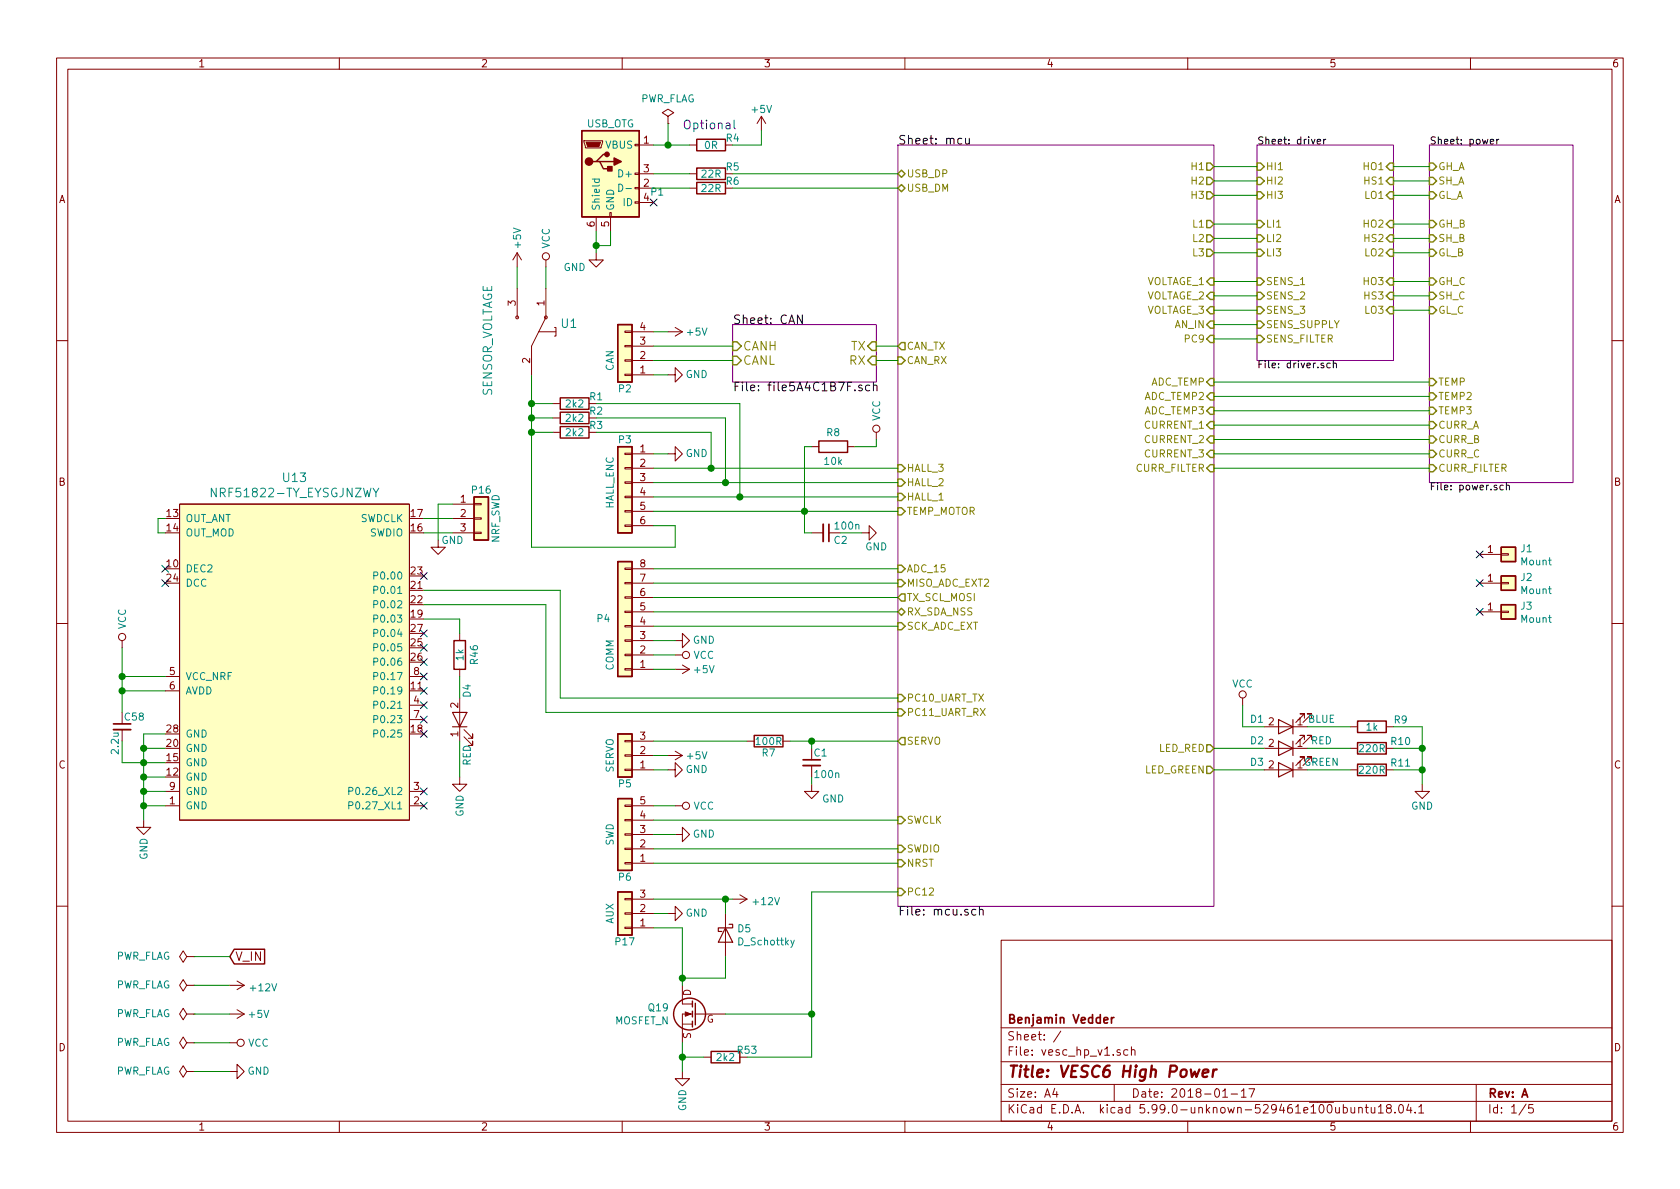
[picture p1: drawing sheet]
<svg xmlns="http://www.w3.org/2000/svg" width="297mm" height="210mm" viewBox="0 0 297 210" stroke-linecap="round" stroke-linejoin="round" font-family="sans-serif">
<g fill="none" stroke="#840000" stroke-width=".18">
<path d="M10 10.3h277v189.9h-277zM12 12.2h273v186.1h-273zM60 10.3v1.9M110 10.3v1.9M160 10.3v1.9M210 10.3v1.9M260 10.3v1.9M103.3 24.9h3.3v.2l-.3 1.1h-2.8zM105.4 38.3v2.6M107.8 37.6h.3v.7h-.3zM107.9 38.3v2.6M112.3 35.7h.7v.2h-.7z"/>
<path d="M112.3 33.1h.7v.3h-.7zM112.3 30.6h.7v.3h-.7zM112.3 25.5h.7v.3h-.7zM113 25.6h2.6M113 33.3h2.6M113 30.7h2.6M113 35.8h2.6M118.1 20.6l1-.7-1-.6-1 .6 1 .7v1.2M118.1 21.8h.1M121.9 25.6h1.3M121.9 33.3h1.3M121.9 30.7h1.3"/>
<path d="M134.6 20.6l-.7 1.2M134.6 20.6v2.5M134.6 20.6l.8 1.2M91.4 44.7l-.7 1.3M91.4 44.7v2.5M91.4 51v5.1M91.4 44.7l.8 1.3M95.2 58.7h3.1M96.5 46v1.2M96.5 51v5.1l-2.5 5.1v5.1M98 57.9h.3v1.5h-.3M105.4 44.7v1.3h1.3l-1.3 1.2-1.3-1.2h1.3"/>
<path d="M110.5 58.5h1.3v.3h-1.3zM111.8 58.7h3.8M118.1 58.7h2.5M119.4 57.9l1.2 .8M120.6 58.7l-1.2 .7M10 60.2h2M97.8 71.4h1.3M97.8 73.9h1.3M97.8 76.4h1.3M110.5 61.1h1.3v.2h-1.3zM110.5 63.6h1.3v.3h-1.3zM110.5 66.2h1.3v.2h-1.3z"/>
<path d="M111.8 66.3h3.8M111.8 63.7h3.8M111.8 61.2h3.8M118.1 66.3h1.3v-1.3l1.2 1.3-1.2 1.3v-1.3M143.5 79h1.3M149.9 79h1.2M154.9 76.4v1.3M285 60.2h2M31.7 89.1h40.7v55.9h-40.7zM77.5 95.5v1.3h1.2l-1.2 1.2-1.3-1.2h1.3M80 94.2h3.8M80 89.1h3.8"/>
<path d="M80 91.7h3.8M83.8 94.1h1.3v.3h-1.3zM83.8 91.6h1.3v.2h-1.3zM83.8 89h1.3v.3h-1.3zM110.5 92.8h1.3v.3h-1.3zM110.5 90.3h1.3v.2h-1.3zM110.5 87.8h1.3v.2h-1.3zM110.5 85.2h1.3v.3h-1.3zM110.5 82.7h1.3v.2h-1.3zM110.5 80.1h1.3v.3h-1.3zM111.8 80.3h3.8M111.8 82.8h3.8"/>
<path d="M111.8 85.3h3.8M111.8 87.9h3.8M111.8 90.4h3.8M111.8 93h3.8M118.1 80.3h1.3v-1.3l1.2 1.3-1.2 1.2v-1.2M143.5 94.2h2M146.6 94.2h2M152.4 94.2h1.3v-1.2l1.2 1.2-1.2 1.3v-1.3M261.6 98h3.8M265.4 97.9h1.3v.3h-1.3zM10 110.3h2M21.6 113.3v1.2"/>
<path d="M29.2 119.6h2.5M72.4 119.6h2.5M81.3 112v1.3M81.3 118.4v1.2M110.5 100.5h1.3v.2h-1.3zM110.5 103h1.3v.2h-1.3zM110.5 105.5h1.3v.3h-1.3zM110.5 108.1h1.3v.2h-1.3zM110.5 110.6h1.3v.3h-1.3zM110.5 113.2h1.3v.2h-1.3zM110.5 115.7h1.3v.2h-1.3zM110.5 118.2h1.3v.3h-1.3z"/>
<path d="M111.8 118.4h3.8M111.8 115.8h3.8M111.8 113.3h3.8M111.8 110.7h3.8M111.8 108.2h3.8M111.8 105.7h3.8M111.8 103.1h3.8M111.8 100.6h3.8M119.4 113.3h1.2v-1.3l1.3 1.3-1.3 1.2v-1.2M119.4 118.4h2.5M119.4 115.8h1.2M120.6 117.6l1.3 .8"/>
<path d="M121.9 118.4l-1.3 .7M261.6 108.2h3.8M261.6 103.1h3.8M265.4 103h1.3v.2h-1.3zM265.4 108.1h1.3v.2h-1.3zM285 110.3h2M21.6 129v2.1M29.2 139.9h2.5M29.2 122.2h2.5M72.4 139.9h2.5M72.4 124.7h2.5M72.4 127.2h2.5"/>
<path d="M81.3 137.4v1.3h1.2l-1.2 1.2-1.3-1.2h1.3M81.3 123.4v7.7M82 130.3l1.6 1.5v-.7v.7h-.8M82 129l1.6 1.6v-.8v.8h-.8M110.5 130.9h1.3v.3h-1.3zM110.5 133.5h1.3v.2h-1.3zM110.5 136h1.3v.3h-1.3zM111.8 136.1h3.8M111.8 133.6h3.8M111.8 131.1h3.8M118.1 136.1h1.3v-1.2l1.2 1.2-1.2 1.3v-1.3M118.1 133.6h2.5"/>
<path d="M119.4 132.8l1.2 .8M120.6 133.6l-1.2 .8M132.1 131.1h1.2M138.4 131.1h1.3M143.5 138.7v1.2h1.3l-1.3 1.3-1.3-1.3h1.3M143.5 135.4v2M219.7 123.4v1.3M223.5 136.1h7.6M223.5 132.3h7.6M223.5 128.5h7.6M230.6 130.8v-.8h-.7h.7l-1.5 1.6M230.6 134.6v-.7h-.7h.7l-1.5 1.5"/>
<path d="M230.6 127v-.8h-.7h.7l-1.5 1.6M231.9 130.8v-.8h-.8h.8l-1.5 1.6M231.9 127v-.8h-.8h.8l-1.5 1.6M238.8 136.1h1.2M238.8 132.3h1.2M238.8 128.5h1.2M245.1 136.1h1.3M245.1 132.3h1.3M245.1 128.5h1.3M251.5 138.7v1.2h1.2l-1.2 1.3-1.3-1.3h1.3M25.4 145v1.3h1.3l-1.3 1.3-1.3-1.3h1.3M29.2 142.5h2.5"/>
<path d="M72.4 142.5h2.5M110.5 142.4h1.3v.2h-1.3zM110.5 144.9h1.3v.3h-1.3zM110.5 147.4h1.3v.3h-1.3zM110.5 150h1.3v.2h-1.3zM110.5 152.5h1.3v.3h-1.3zM110.5 158.9h1.3v.2h-1.3zM111.8 152.6h3.8M111.8 150.1h3.8M111.8 147.6h3.8M111.8 145h3.8M111.8 142.5h3.8"/>
<path d="M111.8 159h3.8M119.4 147.6h1.2v-1.3l1.3 1.3-1.3 1.2v-1.2M119.4 142.5h1.2M129.5 159h2.6M130.8 158.2l1.3 .8M132.1 159l-1.3 .8M10 160.2h2M33 179.3l-.6-1-.7 1 .7 1 .6-1h1.3M33 169.2l-.6-1.1-.7 1.1 .7 1 .6-1h1.3M33 174.2l-.6-1-.7 1 .7 1.1 .6-1.1h1.3M34.3 179.3h.1M34.3 169.2h.1"/>
<path d="M34.3 174.2h.1M40.6 179.3h2.6M40.6 174.2h2.6M41.9 178.6l1.3 .7M41.9 173.5l1.3 .7M43.2 179.3l-1.3 .8M43.2 174.2l-1.3 .8M110.5 161.4h1.3v.3h-1.3zM110.5 164h1.3v.2h-1.3zM111.8 164.1h3.8M111.8 161.5h3.8M118.1 161.5h1.3v-1.2l1.2 1.2-1.2 1.3v-1.3"/>
<path d="M120.6 174.2v3.3h1.8M122.4 179.3h-1.8v5.1M122.9 179.3h5.4M128.3 161.5v7.7M177 166.3h108v32h-108zM285 160.2h2M33 189.5l-.6-1-.7 1 .7 1 .6-1h1.3M33 184.4l-.6-1-.7 1 .7 1 .6-1h1.3M34.3 189.5h.1M34.3 184.4h.1M40.6 189.5h1.3v-1.3l1.3 1.3-1.3 1.2v-1.2M40.6 184.4h1.3"/>
<path d="M60 198.3v1.9M110 198.3v1.9M120.6 189.5v1.2h1.3l-1.3 1.3-1.2-1.3h1.2M120.6 181.1h1.8M124.5 186.9h1.2M160 198.3v1.9M177 194.8h108M177 191.8h108M177 187.8h108M177 181.8h108M186.5 192.5l-.4 1h1M186.8 193v1"/>
<path d="M187.6 182.3l-1.3 2M197 191.8v3M198 185.7l-.3-.1-.2 .2 .1 .2 .4 .2v.3h-.5M199.4 185.7l-.4-.1-.3 .3 .1 .6 .2 .1 .4-.1M200.1 185.7l.2-.1 .3 .1 .1 .9M200.1 185.1v1.5M210 198.3v1.9M216.2 194h.8M217.7 193.5h1.1M219.5 193l.4-.5v1.5M219.5 194h.8M220.8 192.5h1l-.6 1.5"/>
<path d="M237.5 195.9l.4-.1 .3 .3v.6l-.3 .1-.4-.1M238.9 195.8v.8a.39 .39 0 0 0 .6 .1M239.5 195.8v1M240.2 196l.1-.1a.37 .37 0 0 1 .6 .1v.8M240.2 195.8v1M241.4 195.8h.5M241.6 195.3v1.3l.3 .2M242.4 195.8l.1 .9 .4 .1 .2-.1M243.1 195.8v1M243.7 195.8l.4-.5v1.5M243.7 196.8h.9M245.4 196l-.3-.3 .1-.2a.48 .48 0 0 1 .7-.1l.1 .2-.1 .3-.6 .1a.48 .48 0 0 0-.1 .7l.2 .1 .5-.1 .1-.4-.3-.3"/>
<path d="M246.6 196.7v.1M247.4 195.5l.4-.2a.94 .94 0 0 1 0 1.5 .82 .82 0 0 1-.4-1.3zM249.1 195.2l-.4 1.1h.9M249.4 195.8v1M250.2 196.7v.1M250.9 195.8l.4-.5v1.5M250.9 196.8h.8M260 198.3v1.9M261 191.8v6.5M269.8 195.2l-1.2 2M271 195.3h-.7v.7l.2-.1 .5 .1 .1 .2-.1 .5-.2 .1-.5-.1"/>
<circle cx="91.4" cy="56.1" r=".25"/>
<circle cx="96.5" cy="45.3" r=".63"/>
<circle cx="96.5" cy="56.1" r=".25"/>
<circle cx="154.9" cy="75.8" r=".63"/>
<circle cx="21.6" cy="112.6" r=".63"/>
<circle cx="121.3" cy="115.8" r=".63"/>
<circle cx="219.7" cy="122.8" r=".63"/>
<circle cx="121.3" cy="142.5" r=".63"/>
<circle cx="42.5" cy="184.4" r=".63"/>
</g>
<path d="M210.5 189.1l.2 1.3 .6-.9 .2 .9 .6-1.3M212.6 189.8l1-.2v-.4l-.6-.1-.3 .3v.9l.2 .1 .5-.1M214.6 189.1l-.2 1.3M215.1 189.1a.55 .55 0 0 0-.6 .4" fill="none" stroke="#840000" stroke-width=".41"/>
<path d="M146.6 92.7v3.1M20.1 128h3M142 134.4h3M196.5 179.9v1M197 179.9l-.5 .3M195.2 180.4l.7-.1-.1-.3-.4-.1-.2 .2v.7h.6" fill="none" stroke="#840000" stroke-width=".3"/>
<path d="M158.7 25.6h55.9v134.7h-55.9zM222.2 25.6h24.2v38.1h-24.2zM252.7 25.6h25.4v59.7h-25.4zM129.5 57.4h25.4v10.2h-25.4z" fill="none" stroke="#840084" stroke-width=".18"/>
<g fill="none" stroke="#000" stroke-width=".18">
<path d="M170.7 24.5v.7a.37 .37 0 0 0 .3 .3 .37 .37 0 0 0 .4-.2M171.4 24.5v1M232.9 25l.6-.1v-.2l-.4-.1-.2 .2 .1 .6h.5M234 24.6v.9M234.4 24.6l-.4 .3M263.5 25l.6-.1-.1-.2-.3-.1-.2 .2 .1 .6h.4M264.6 24.6v.9M265 24.6l-.4 .3M141.9 55.7v1.5l-.9-1.5v1.5M152.4 68.2l-.4-.1-.2 .2 .1 .2 .5 .2v.3h-.6M153.8 68.2l-.5-.1-.2 .1v.8a.48 .48 0 0 0 .7 0M154.4 68.2l.2-.1 .4 .1 .1 .9"/>
<path d="M154.4 67.6v1.5M235.2 64.3l-.4-.1-.2 .2 .1 .6h.5M235.7 64.3l.2-.1 .3 .1 .1 .7M235.7 63.8v1.2M265.8 85.8h-.4l-.2 .2 .1 .6h.5M266.3 85.9l.2-.1h.3l.1 .8M266.3 85.4v1.2M172.5 160.9l-.4-.1-.3 .3v.4l.2 .2h.5M173.2 160.9h.1a.37 .37 0 0 1 .5 .1v.8M173.2 160.3v1.5"/>
</g>
<g fill="none" stroke="#848400" stroke-width=".25">
<path d="M158.7 33.3l.7-.7 .6 .7-.6 .6zM158.7 30.7l.7-.6 .6 .6-.6 .7zM213.4 39h.6l.6 .6-.6 .7h-.6zM213.4 33.9h.6l.6 .6-.6 .7h-.6zM213.4 31.4h.6l.6 .6-.6 .6h-.6zM213.4 28.8h.6l.6 .7-.6 .6h-.6zM222.2 28.8h.7l.6 .7-.6 .6h-.7zM222.2 39h.7l.6 .6-.6 .7h-.7zM222.2 31.4h.7l.6 .6-.6 .6h-.7zM222.2 33.9h.7l.6 .6-.6 .7h-.7zM245.7 28.8h.7v1.3h-.7l-.6-.6zM245.7 33.9h.7v1.3h-.7l-.6-.7z"/>
<path d="M245.7 31.4h.7v1.2h-.7l-.6-.6zM245.7 39h.7v1.3h-.7l-.6-.7zM252.7 31.4h.7l.6 .6-.6 .6h-.7zM252.7 28.8h.7l.6 .7-.6 .6h-.7zM252.7 33.9h.7l.6 .6-.6 .7h-.7zM252.7 39h.7l.6 .6-.6 .7h-.7zM213.4 44.1h.6l.6 .6-.6 .6h-.6zM213.4 41.5h.6l.6 .7-.6 .6h-.6zM214 54.2h.6v1.3h-.6l-.6-.6zM214 51.7h.6v1.3h-.6l-.6-.7zM214 49.1h.6v1.3h-.6l-.6-.6zM214 56.8h.6v1.2h-.6l-.6-.6z"/>
<path d="M214 59.3h.6v1.3h-.6l-.6-.7zM222.2 41.5h.7l.6 .7-.6 .6h-.7zM222.2 44.1h.7l.6 .6-.6 .6h-.7zM222.2 49.1h.7l.6 .7-.6 .6h-.7zM222.2 51.7h.7l.6 .6-.6 .7h-.7zM222.2 54.2h.7l.6 .7-.6 .6h-.7zM222.2 56.8h.7l.6 .6-.6 .6h-.7zM222.2 59.3h.7l.6 .6-.6 .7h-.7zM245.7 44.1h.7v1.2h-.7l-.6-.6zM245.7 41.5h.7v1.3h-.7l-.6-.6zM245.7 49.1h.7v1.3h-.7l-.6-.6zM245.7 54.2h.7v1.3h-.7l-.6-.6z"/>
<path d="M245.7 51.7h.7v1.3h-.7l-.6-.7zM252.7 51.7h.7l.6 .6-.6 .7h-.7zM252.7 49.1h.7l.6 .7-.6 .6h-.7zM252.7 44.1h.7l.6 .6-.6 .6h-.7zM252.7 41.5h.7l.6 .7-.6 .6h-.7zM252.7 54.2h.7l.6 .7-.6 .6h-.7zM129.5 60.4h.8l.8 .8-.8 .8h-.8zM129.5 63h.8l.8 .7-.8 .8h-.8zM154.2 60.4h.7v1.6h-.7l-.8-.8zM154.2 63h.7v1.5h-.7l-.8-.8zM158.7 63.1h.7l.6 .6-.6 .7h-.7zM159.4 60.6h.6v1.2h-.6l-.7-.6z"/>
<path d="M214 77.1h.6v1.3h-.6l-.6-.7zM214 74.5h.6v1.3h-.6l-.6-.6zM214 66.9h.6v1.3h-.6l-.6-.6zM214 79.6h.6v1.3h-.6l-.6-.6zM214 69.5h.6v1.2h-.6l-.6-.6zM214 72h.6v1.3h-.6l-.6-.7zM252.7 66.9h.7l.6 .7-.6 .6h-.7zM252.7 74.5h.7l.6 .7-.6 .6h-.7zM252.7 77.1h.7l.6 .6-.6 .7h-.7zM252.7 79.6h.7l.6 .7-.6 .6h-.7zM252.7 69.5h.7l.6 .6-.6 .6h-.7zM252.7 72h.7l.6 .6-.6 .7h-.7z"/>
<path d="M158.7 87.2h.7l.6 .7-.6 .6h-.7zM158.7 84.7h.7l.6 .6-.6 .7h-.7zM158.7 82.2h.7l.6 .6-.6 .6h-.7zM158.7 89.8h.7l.6 .6-.6 .7h-.7zM158.7 99.9h.7l.6 .7-.6 .6h-.7zM214 82.2h.6v1.2h-.6l-.6-.6zM252.7 82.2h.7l.6 .6-.6 .6h-.7zM158.7 108.2l.7-.6 .6 .6-.6 .6zM158.7 110.1h.7l.6 .6-.6 .7h-.7zM158.7 102.5h.7l.6 .6-.6 .7h-.7zM159.4 105h.6v1.3h-.6l-.7-.6zM158.7 122.8h.7l.6 .6-.6 .7h-.7z"/>
<path d="M158.7 125.3h.7l.6 .7-.6 .6h-.7zM159.4 130.4h.6v1.3h-.6l-.7-.6zM213.4 131.7h.6l.6 .6-.6 .7h-.6zM213.4 135.5h.6l.6 .6-.6 .7h-.6zM158.7 152h.7l.6 .6-.6 .7h-.7zM158.7 149.5h.7l.6 .6-.6 .6h-.7zM158.7 144.4h.7l.6 .6-.6 .7h-.7zM158.7 157.1h.7l.6 .6-.6 .7h-.7z"/>
</g>
<g fill="#ffffc2" stroke="#ffffc2" stroke-width=".18">
<path d="M102.9 23.1h10.1v15.2h-10.1z"/>
<path d="M109.2 57.4h2.6v10.2h-2.6z"/>
<path d="M109.2 79h2.6v15.2h-2.6z"/>
<path d="M109.2 99.3h2.6v20.3h-2.6z"/>
<path d="M109.2 129.8h2.6v7.6h-2.6z"/>
<path d="M109.2 141.2h2.6v12.7h-2.6z"/>
<path d="M83.8 87.9h2.6v7.6h-2.6z"/>
<path d="M109.2 157.7h2.6v7.6h-2.6z"/>
<path d="M265.4 101.8h2.6v2.6h-2.6z"/>
<path d="M265.4 96.8h2.6v2.5h-2.6z"/>
<path d="M265.4 106.9h2.6v2.6h-2.6z"/>
<path d="M31.7 89.1h40.7v55.9h-40.7z"/>
</g>
<g fill="none" stroke="#840000" stroke-width=".25">
<path d="M102.9 23.1h10.1v15.2h-10.1zM105.4 28.6h.6l.7 1.2h1.2M106 28.6h2.6M107.3 27.3h-.6l-1.3 1.3h-.6M123.2 29.7h5.1v2h-5.1zM123.2 32.3h5.1v2h-5.1zM123.2 24.6h5.1v2.1h-5.1zM109.2 57.4h2.6v10.2h-2.6zM99.1 70.4h5v2h-5zM99.1 72.9h5v2h-5zM99.1 75.4h5v2.1h-5zM109.2 79h2.6v15.2h-2.6z"/>
<path d="M144.8 78h5.1v2h-5.1zM83.8 87.9h2.6v7.6h-2.6zM109.2 99.3h2.6v20.3h-2.6zM265.4 96.8h2.6v2.5h-2.6zM80.3 113.3h2v5.1h-2zM265.4 101.8h2.6v2.6h-2.6zM265.4 106.9h2.6v2.6h-2.6zM109.2 129.8h2.6v7.6h-2.6zM133.3 130h5.1v2.1h-5.1zM240 131.3h5.1v2h-5.1zM240 135.1h5.1v2.1h-5.1zM240 127.5h5.1v2h-5.1z"/>
<path d="M109.2 141.2h2.6v12.7h-2.6zM109.2 157.7h2.6v7.6h-2.6zM41.4 167.9h5.4v2.6h-5.4l-.8-1.3zM122.4 177v1M122.4 178.8v1M122.9 177.4v3.8M122.4 180.6v1M125.7 185.9h5.1v2.1h-5.1z"/>
<circle cx="121.9" cy="179.3" r="2.82"/>
</g>
<g fill="#840000" stroke="#840000" stroke-width=".25">
<path d="M107.4 29.5h.8v.7h-.8z"/>
<path d="M108.6 27.9l1.3 .7-1.3 .6z"/>
<circle cx="104.1" cy="28.6" r=".63"/>
<circle cx="107.3" cy="27.3" r=".38"/>
</g>
<g fill="#840000" stroke="#840000" stroke-width=".18">
<path d="M103.6 25.1h2.6l-.3 .8h-2z"/>
<path d="M121.2 178.9l1 .4-1 .4z"/>
</g>
<g fill="none" stroke="#008484" stroke-width=".18">
<path d="M104.7 31.7h1.3M105.2 31.7l-.1 .3 .3 .3 .5-.1v-.5M109.4 32.6a.64 .64 0 0 1 .7 .6 .64 .64 0 0 1-.7 .6zM110.7 33.3h.9M38.2 86.3v1.6l-.8-1.6v1.6M66 86.3l.5 .8 .5-.8M66.1 109.4h.6l.1-.5-.2-.1h-.5v1.2M66.1 104.3h.6l.1-.5-.2-.1h-.5v1.2M66.1 106.9l.6-.1 .1-.5-.2-.1h-.5v1.3M66.1 101.8l.6-.1 .1-.4-.2-.2h-.5v1.3M66.1 114.5l.6-.1 .1-.4-.2-.2h-.5v1.3M66.1 117h.6l.1-.5-.2-.1h-.5v1.2"/>
<path d="M66.1 112l.6-.1 .1-.5-.2-.1h-.5v1.3M66.1 119.6l.6-.1 .1-.5-.2-.1h-.5v1.3M61.7 139.9l.6-.1 .1-.1-.1-.3-.1-.2h-.5v1.3M66.1 122.1h.6l.1-.5-.2-.1h-.5v1.2M66.1 129.7h.6l.1-.5-.2-.1h-.5v1.2M66.1 124.7l.6-.1 .1-.5-.2-.1h-.5v1.3M66.1 127.2l.6-.1 .1-.4-.2-.2h-.5v1.3M61.7 142.4h.6l.1-.2-.1-.3-.1-.1h-.5v1.2M140.4 166.3l-.4 1.1-.2 .1"/>
</g>
<path d="M80 126h2.5l-1.2 2.5zM80 128.5h2.5M226.1 131.1l2.5 1.2-2.5 1.3zM226.1 134.9l2.5 1.2-2.5 1.3zM226.1 127.2l2.5 1.3-2.5 1.3zM228.6 127.2v2.6M228.6 131.1v2.5M228.6 134.9v2.5M128.3 164.1l1.2 2.5h-2.5zM128.9 163.4h.6v.7h-2.5v.6h.6" fill="none" stroke="#840000" stroke-width=".2"/>
<path d="M145.5 92.7v3.1M20.1 129h3M142 135.4h3" fill="none" stroke="#840000" stroke-width=".33"/>
<g fill="none" stroke="#000084" stroke-width=".18">
<path d="M115 35.2l1.2 1.2M116.2 35.2l-1.2 1.2M28.6 100l1.2 1.2M29.8 100l-1.2 1.2M261 97.4l1.2 1.2M262.2 97.4l-1.2 1.2M28.6 102.5l1.2 1.2M29.8 102.5l-1.2 1.2M74.3 101.2l1.2 1.3M74.3 111.4l1.2 1.2M74.3 113.9l1.2 1.3M74.3 116.5l1.2 1.2"/>
<path d="M74.3 119l1.2 1.2M75.5 101.2l-1.2 1.3M75.5 111.4l-1.2 1.2M75.5 113.9l-1.2 1.3M75.5 116.5l-1.2 1.2M75.5 119l-1.2 1.2M261 102.5l1.2 1.2M261 107.6l1.2 1.2M262.2 102.5l-1.2 1.2M262.2 107.6l-1.2 1.2M74.3 121.6l1.2 1.2M74.3 124.1l1.2 1.2"/>
<path d="M74.3 126.6l1.2 1.3M74.3 129.2l1.2 1.2M74.3 139.3l1.2 1.3M75.5 121.6l-1.2 1.2M75.5 124.1l-1.2 1.2M75.5 126.6l-1.2 1.3M75.5 129.2l-1.2 1.2M75.5 139.3l-1.2 1.3M74.3 141.9l1.2 1.2M75.5 141.9l-1.2 1.2"/>
</g>
<path d="M129.8 21.3v1.2l.2 .3" fill="none" stroke="#0000c2" stroke-width=".18"/>
<g fill="none" stroke="#008400" stroke-width=".18">
<path d="M115.6 30.7h6.3M115.6 33.3h6.3M115.6 25.6h6.3M118.1 21.8v3.8M129.5 30.7h29.2M129.5 33.3h29.2M134.6 23.1v2.5h-5.1M214.6 29.5h7.6M214.6 32h7.6M214.6 34.5h7.6M214.6 39.6h7.6M246.4 29.5h6.3"/>
<path d="M246.4 32h6.3M246.4 34.5h6.3M246.4 39.6h6.3M91.4 47.2v3.8M96.5 47.2v3.8M105.4 40.9v3.8M107.9 40.9v2.5h-2.5M115.6 58.7h2.5M214.6 42.2h7.6M214.6 44.7h7.6M214.6 49.8h7.6M214.6 52.3h7.6"/>
<path d="M214.6 54.9h7.6M214.6 57.4h7.6M214.6 59.9h7.6M246.4 42.2h6.3M246.4 44.7h6.3M246.4 49.8h6.3M246.4 52.3h6.3M246.4 54.9h6.3M94 66.3v30.5h25.4v-3.8h-3.8M94 71.4h3.8M94 73.9h3.8M94 76.4h3.8"/>
<path d="M105.4 71.4h25.4v16.5M105.4 73.9h22.9v11.4M105.4 76.4h20.3v6.4M115.6 61.2h13.9M115.6 63.7h13.9M115.6 66.3h2.5M143.5 79h-1.3v15.2h1.3M154.9 61.2h3.8M154.9 63.7h3.8M154.9 77.7v1.3h-3.8M214.6 67.6h38.1M214.6 75.2h38.1"/>
<path d="M214.6 77.7h38.1M214.6 70.1h38.1M214.6 72.6h38.1M29.2 91.7h-1.3v2.5h1.3M74.9 94.2h5.1M74.9 91.7h5.1M80 89.1h-2.5v6.4M115.6 82.8h43.1M115.6 85.3h43.1M115.6 87.9h43.1M115.6 90.4h43.1M115.6 80.3h2.5"/>
<path d="M148.6 94.2h3.8M214.6 82.8h38.1M214.6 80.3h38.1M21.6 119.6h7.6M21.6 114.5v11.5M74.9 106.9h21.6v19.1h62.2M74.9 109.5h6.4v2.5M74.9 104.4h24.2v19h59.6M81.3 119.6v3.8M115.6 100.6h43.1M115.6 103.1h43.1M115.6 110.7h43.1"/>
<path d="M115.6 113.3h3.8M115.6 115.8h3.8M115.6 118.4h3.8M115.6 105.7h43.1M115.6 108.2h43.1M21.6 131.1v3.8h7.6M21.6 122.2h7.6M25.4 132.3h3.8M25.4 139.9h3.8M25.4 137.4h3.8M29.2 129.8h-3.8v15.2M81.3 131.1v6.3"/>
<path d="M115.6 136.1h2.5M115.6 131.1h16.5M115.6 133.6h2.5M139.7 131.1h19M143.5 131.1v1.2M143.5 137.4v1.3M214.6 132.3h8.9M214.6 136.1h8.9M219.7 124.7v3.8h3.8M231.1 128.5h7.7M231.1 132.3h7.7M231.1 136.1h7.7"/>
<path d="M246.4 128.5h5.1v10.2M246.4 132.3h5.1M246.4 136.1h5.1M25.4 142.5h3.8M115.6 145h43.1M115.6 150.1h43.1M115.6 152.6h43.1M115.6 142.5h3.8M115.6 147.6h3.8M115.6 159h13.9M128.3 159v2.5M158.7 157.7h-15.2v29.2h-11.4"/>
<path d="M34.3 179.3h6.3M34.3 169.2h6.3M34.3 174.2h6.3M115.6 161.5h2.5M115.6 164.1h5v10.1M128.3 179.3h15.2M128.3 169.2v3.8h-7.7M34.3 184.4h6.3M34.3 189.5h6.3M120.6 184.4v5.1M120.6 186.9h3.9"/>
</g>
<g fill="#008400" stroke="#008400" stroke-width=".25">
<circle cx="251.5" cy="136.1" r=".51"/>
<circle cx="251.5" cy="132.3" r=".51"/>
<circle cx="143.5" cy="131.1" r=".51"/>
<circle cx="142.2" cy="90.4" r=".51"/>
<circle cx="94" cy="71.4" r=".51"/>
<circle cx="94" cy="73.9" r=".51"/>
<circle cx="94" cy="76.4" r=".51"/>
<circle cx="125.7" cy="82.8" r=".51"/>
<circle cx="128.3" cy="85.3" r=".51"/>
<circle cx="130.8" cy="87.9" r=".51"/>
<circle cx="105.4" cy="43.4" r=".51"/>
<circle cx="118.1" cy="25.6" r=".51"/>
<circle cx="128.3" cy="159" r=".51"/>
<circle cx="120.7" cy="173" r=".51"/>
<circle cx="143.5" cy="179.3" r=".51"/>
<circle cx="120.6" cy="186.9" r=".51"/>
<circle cx="21.6" cy="119.6" r=".51"/>
<circle cx="21.6" cy="122.2" r=".51"/>
<circle cx="25.4" cy="134.9" r=".51"/>
<circle cx="25.4" cy="142.5" r=".51"/>
<circle cx="25.4" cy="139.9" r=".51"/>
<circle cx="25.4" cy="137.4" r=".51"/>
<circle cx="25.4" cy="132.3" r=".51"/>
</g>
<text font-size="2.8" fill="#840000" x="178" y="190.5">Title: VESC6 High Power</text>
<text font-size="2.1" fill="#0000c2" x="120.6" y="22.9">Optional</text>
<g font-size="2.1">
<text x="158.7" y="25.5">Sheet: mcu</text>
<text x="129.5" y="57.3">Sheet: CAN</text>
<text x="129.5" y="69.2">File: file5A4C1B7F.sch</text>
<text x="158.7" y="161.9">File: mcu.sch</text>
</g>
<g font-size="2.1" fill="#008484">
<text x="99.3" y="58">U1</text>
<text x="87" y="70.4" transform="rotate(-90 87 70.4)">SENSOR_VOLTAGE</text>
<text x="38" y="87.9">NRF51822-TY_EYSGJNZWY</text>
<text x="50.1" y="85.2">U13</text>
</g>
<g font-size="2.1" fill="#848400">
<text x="131.3" y="62">CANH</text>
<text x="131.3" y="64.5">CANL</text>
<text x="150.2" y="64.5">RX</text>
<text x="150.4" y="62">TX</text>
</g>
<g font-size="2.1" fill="#840000">
<text x="41.6" y="169.9">V_IN</text>
<text x="178" y="184">Sheet: /</text>
<text x="178" y="181">Benjamin Vedder</text>
<text x="178" y="186.7">File: vesc_hp_v1.sch</text>
<text x="178" y="196.9">KiCad E.D.A. kicad 5.99.0-unknown-529461e100ubuntu18.04.1</text>
<text x="178" y="194.1">Size: A4</text>
<text x="200" y="194.1">Date: 2018-01-17</text>
<text x="263" y="194.1">Rev: A</text>
<text x="263" y="196.9">Id: 1/5</text>
</g>
<g font-size="1.8" fill="#840000">
<text x="35" y="11.9">1</text>
<text x="85" y="11.9">2</text>
<text x="135" y="11.9">3</text>
<text x="185" y="11.9">4</text>
<text x="235" y="11.9">5</text>
<text x="285" y="11.9">6</text>
<text x="113.8" y="25.4">1</text>
<text x="10.4" y="35.9">A</text>
<text x="113.8" y="33">2</text>
<text x="113.8" y="30.5">3</text>
<text x="113.8" y="35.6">4</text>
<text x="285.4" y="35.9">A</text>
<text x="105.2" y="40.1" transform="rotate(-90 105.2 40.1)">6</text>
<text x="107.7" y="40.1" transform="rotate(-90 107.7 40.1)">5</text>
<text x="91.2" y="54.1" transform="rotate(-90 91.2 54.1)">3</text>
<text x="96.3" y="54.1" transform="rotate(-90 96.3 54.1)">1</text>
<text x="113.2" y="58.4">4</text>
<text x="93.7" y="64.2" transform="rotate(-90 93.7 64.2)">2</text>
<text x="113.2" y="63.5">2</text>
<text x="113.2" y="61">3</text>
<text x="113.2" y="66">1</text>
<text x="113.2" y="80">1</text>
<text x="113.2" y="82.5">2</text>
<text x="10.4" y="85.9">B</text>
<text x="81.4" y="88.9">1</text>
<text x="113.2" y="85.1">3</text>
<text x="113.2" y="87.6">4</text>
<text x="285.4" y="85.9">B</text>
<text x="29.5" y="91.4">13</text>
<text x="29.5" y="94">14</text>
<text x="72.7" y="94">16</text>
<text x="72.7" y="91.4">17</text>
<text x="81.4" y="91.4">2</text>
<text x="81.4" y="94">3</text>
<text x="113.2" y="90.2">5</text>
<text x="113.2" y="92.7">6</text>
<text x="29.5" y="100.3">10</text>
<text x="72.7" y="101.6">23</text>
<text x="113.2" y="100.3">8</text>
<text x="263" y="97.8">1</text>
<text x="29.5" y="102.9">24</text>
<text x="72.7" y="104.1">21</text>
<text x="72.7" y="106.7">22</text>
<text x="113.2" y="107.9">5</text>
<text x="113.2" y="105.4">6</text>
<text x="113.2" y="102.9">7</text>
<text x="263" y="102.9">1</text>
<text x="263" y="107.9">1</text>
<text x="72.7" y="109.2">19</text>
<text x="72.7" y="111.8">27</text>
<text x="113.2" y="113">3</text>
<text x="113.2" y="110.5">4</text>
<text x="30" y="119.4">5</text>
<text x="72.7" y="114.3">25</text>
<text x="72.7" y="116.8">26</text>
<text x="73.2" y="119.4">8</text>
<text x="113.2" y="118.1">1</text>
<text x="113.2" y="115.6">2</text>
<text x="30" y="121.9">6</text>
<text x="72.7" y="121.9">11</text>
<text x="73.2" y="124.5">4</text>
<text x="81" y="125.2" transform="rotate(-90 81 125.2)">2</text>
<text x="29.5" y="129.5">28</text>
<text x="72.7" y="129.5">18</text>
<text x="73.2" y="127">7</text>
<text x="81" y="130.3" transform="rotate(-90 81 130.3)">1</text>
<text x="113.2" y="130.8">3</text>
<text x="224.3" y="128.3">2</text>
<text x="229.4" y="128.3">1</text>
<text x="10.4" y="135.9">C</text>
<text x="29.5" y="137.2">12</text>
<text x="29.5" y="134.6">15</text>
<text x="29.5" y="132.1">20</text>
<text x="113.2" y="135.9">1</text>
<text x="113.2" y="133.3">2</text>
<text x="224.3" y="132.1">2</text>
<text x="224.3" y="135.9">2</text>
<text x="229.4" y="132.1">1</text>
<text x="229.4" y="135.9">1</text>
<text x="285.4" y="135.9">C</text>
<text x="30" y="142.2">1</text>
<text x="30" y="139.7">9</text>
<text x="73.2" y="142.2">2</text>
<text x="73.2" y="139.7">3</text>
<text x="113.2" y="142.2">5</text>
<text x="113.2" y="149.9">2</text>
<text x="113.2" y="147.3">3</text>
<text x="113.2" y="144.8">4</text>
<text x="113.2" y="152.4">1</text>
<text x="113.2" y="161.3">2</text>
<text x="113.2" y="158.7">3</text>
<text x="113.2" y="163.8">1</text>
<text x="122.2" y="176.1" transform="rotate(-90 122.2 176.1)">D</text>
<text x="10.4" y="185.9">D</text>
<text x="122.2" y="183.7" transform="rotate(-90 122.2 183.7)">S</text>
<text x="124.9" y="180.8">G</text>
<text x="285.4" y="185.9">D</text>
<text x="35" y="199.9">1</text>
<text x="85" y="199.9">2</text>
<text x="135" y="199.9">3</text>
<text x="185" y="199.9">4</text>
<text x="235" y="199.9">5</text>
<text x="285" y="199.9">6</text>
</g>
<g font-size="1.8" fill="#008484">
<text x="103.7" y="22.5">USB_OTG</text>
<text x="113.2" y="18.1">PWR_FLAG</text>
<text x="133" y="20">+5V</text>
<text x="107.1" y="26.3">VBUS</text>
<text x="124.6" y="26.3">0R</text>
<text x="128.4" y="25.1">R4</text>
<text x="109.7" y="31.4">D+</text>
<text x="115.1" y="34.6">P1</text>
<text x="124.1" y="31.4">22R</text>
<text x="124.1" y="34">22R</text>
<text x="128.4" y="30.1">R5</text>
<text x="128.4" y="32.7">R6</text>
<text x="106" y="37.3" transform="rotate(-90 106 37.3)">Shield</text>
<text x="108.6" y="37.3" transform="rotate(-90 108.6 37.3)">GND</text>
<text x="110.2" y="36.4">ID</text>
<text x="92.1" y="43.8" transform="rotate(-90 92.1 43.8)">+5V</text>
<text x="97.2" y="44" transform="rotate(-90 97.2 44)">VCC</text>
<text x="99.6" y="47.9">GND</text>
<text x="121.6" y="59.4">+5V</text>
<text x="108.5" y="65.7" transform="rotate(-90 108.5 65.7)">CAN</text>
<text x="104.3" y="70.8">R1</text>
<text x="109.4" y="69.4">P2</text>
<text x="121.2" y="66.8">GND</text>
<text x="100.1" y="72.1">2k2</text>
<text x="100.1" y="74.6">2k2</text>
<text x="100.1" y="77.1">2k2</text>
<text x="104.3" y="73.3">R2</text>
<text x="104.3" y="75.9">R3</text>
<text x="146.2" y="77.1">R8</text>
<text x="155.6" y="74.5" transform="rotate(-90 155.6 74.5)">VCC</text>
<text x="109.4" y="78.4">P3</text>
<text x="121.2" y="80.8">GND</text>
<text x="145.8" y="82.2">10k</text>
<text x="83.5" y="87.3">P16</text>
<text x="32.8" y="92.3">OUT_ANT</text>
<text x="32.8" y="94.9">OUT_MOD</text>
<text x="63.6" y="92.3">SWDCLK</text>
<text x="65.4" y="94.9">SWDIO</text>
<text x="108.5" y="90" transform="rotate(-90 108.5 90)">HALL_ENC</text>
<text x="147.8" y="93.6">100n</text>
<text x="32.8" y="101.2">DEC2</text>
<text x="78.1" y="96.2">GND</text>
<text x="88.3" y="96.1" transform="rotate(-90 88.3 96.1)">NRF_SWD</text>
<text x="147.5" y="96.2">C2</text>
<text x="153" y="97.3">GND</text>
<text x="268.9" y="97.7">J1</text>
<text x="269" y="100">Mount</text>
<text x="32.8" y="103.8">DCC</text>
<text x="66.8" y="105">P0.01</text>
<text x="66.8" y="107.6">P0.02</text>
<text x="66.8" y="102.5">P0.00</text>
<text x="268.9" y="102.7">J2</text>
<text x="268.9" y="107.8">J3</text>
<text x="269" y="105">Mount</text>
<text x="22.3" y="111.3" transform="rotate(-90 22.3 111.3)">VCC</text>
<text x="66.8" y="110.1">P0.03</text>
<text x="66.8" y="112.6">P0.04</text>
<text x="105.6" y="110">P4</text>
<text x="122.5" y="113.8">GND</text>
<text x="269" y="110.1">Mount</text>
<text x="66.8" y="115.2">P0.05</text>
<text x="66.8" y="117.7">P0.06</text>
<text x="82" y="116.8" transform="rotate(-90 82 116.8)">1k</text>
<text x="84.5" y="117.4" transform="rotate(-90 84.5 117.4)">R46</text>
<text x="108.5" y="118.6" transform="rotate(-90 108.5 118.6)">COMM</text>
<text x="122.6" y="116.5">VCC</text>
<text x="122.9" y="119">+5V</text>
<text x="32.8" y="120.3">VCC_NRF</text>
<text x="32.8" y="122.8">AVDD</text>
<text x="66.8" y="122.8">P0.19</text>
<text x="66.8" y="125.3">P0.21</text>
<text x="66.8" y="120.3">P0.17</text>
<text x="83.2" y="123.3" transform="rotate(-90 83.2 123.3)">D4</text>
<text x="217.9" y="121.6">VCC</text>
<text x="22.1" y="127.4">C58</text>
<text x="32.8" y="130.4">GND</text>
<text x="66.8" y="130.4">P0.25</text>
<text x="66.8" y="127.9">P0.23</text>
<text x="133.8" y="131.7">100R</text>
<text x="221.1" y="131.6">D2</text>
<text x="221.1" y="127.8">D1</text>
<text x="231.3" y="127.8">BLUE</text>
<text x="231.8" y="131.6">RED</text>
<text x="241.6" y="129.2">1k</text>
<text x="246" y="131.7">R10</text>
<text x="246.5" y="127.9">R9</text>
<text x="21" y="133.2" transform="rotate(-90 21 133.2)">2.2u</text>
<text x="32.8" y="135.5">GND</text>
<text x="32.8" y="133">GND</text>
<text x="83.2" y="135.4" transform="rotate(-90 83.2 135.4)">RED</text>
<text x="108.5" y="136.7" transform="rotate(-90 108.5 136.7)">SERVO</text>
<text x="121.2" y="136.7">GND</text>
<text x="121.6" y="134.3">+5V</text>
<text x="134.8" y="133.8">R7</text>
<text x="144" y="133.8">C1</text>
<text x="144.2" y="137.6">100n</text>
<text x="221.1" y="135.4">D3</text>
<text x="230.5" y="135.4">GREEN</text>
<text x="240.5" y="133">220R</text>
<text x="240.5" y="136.8">220R</text>
<text x="246" y="135.6">R11</text>
<text x="32.8" y="143.1">GND</text>
<text x="32.8" y="138">GND</text>
<text x="32.8" y="140.6">GND</text>
<text x="62.5" y="143.1">P0.27_XL1</text>
<text x="62.5" y="140.6">P0.26_XL2</text>
<text x="109.4" y="139.2">P5</text>
<text x="122.6" y="143.2">VCC</text>
<text x="145.4" y="141.9">GND</text>
<text x="249.5" y="143.2">GND</text>
<text x="82" y="144.4" transform="rotate(-90 82 144.4)">GND</text>
<text x="108.5" y="149.6" transform="rotate(-90 108.5 149.6)">SWD</text>
<text x="122.5" y="148.1">GND</text>
<text x="26.1" y="152.1" transform="rotate(-90 26.1 152.1)">GND</text>
<text x="109.4" y="155.7">P6</text>
<text x="133.3" y="160.1">+12V</text>
<text x="108.5" y="163.4" transform="rotate(-90 108.5 163.4)">AUX</text>
<text x="108.9" y="167.2">P17</text>
<text x="121.2" y="162.1">GND</text>
<text x="130.5" y="164.9">D5</text>
<text x="130.6" y="167.2">D_Schottky</text>
<text x="20.4" y="169.7">PWR_FLAG</text>
<text x="20.4" y="179.9">PWR_FLAG</text>
<text x="20.4" y="174.8">PWR_FLAG</text>
<text x="44.4" y="175.3">+12V</text>
<text x="114.7" y="178.8">Q19</text>
<text x="20.4" y="185">PWR_FLAG</text>
<text x="43.9" y="185.1">VCC</text>
<text x="44.1" y="180">+5V</text>
<text x="108.7" y="181.1">MOSFET_N</text>
<text x="20.4" y="190">PWR_FLAG</text>
<text x="43.8" y="190">GND</text>
<text x="126.8" y="187.6">2k2</text>
<text x="130.5" y="186.4">R53</text>
<text x="121.3" y="196.5" transform="rotate(-90 121.3 196.5)">GND</text>
</g>
<g font-size="1.8">
<text x="222.2" y="25.5">Sheet: driver</text>
<text x="252.7" y="25.5">Sheet: power</text>
<text x="222.2" y="65.1">File: driver.sch</text>
<text x="252.7" y="86.7">File: power.sch</text>
</g>
<g font-size="1.8" fill="#848400">
<text x="160.3" y="33.9">USB_DM</text>
<text x="160.3" y="31.4">USB_DP</text>
<text x="210.8" y="35.2">H3</text>
<text x="210.8" y="32.6">H2</text>
<text x="210.8" y="30.1">H1</text>
<text x="223.8" y="30.1">HI1</text>
<text x="223.8" y="32.6">HI2</text>
<text x="223.8" y="35.2">HI3</text>
<text x="241.2" y="30.1">HO1</text>
<text x="241.4" y="35.2">LO1</text>
<text x="241.4" y="32.6">HS1</text>
<text x="254.3" y="32.6">SH_A</text>
<text x="254.3" y="30.1">GH_A</text>
<text x="254.3" y="35.2">GL_A</text>
<text x="211" y="40.3">L1</text>
<text x="223.8" y="40.3">LI1</text>
<text x="241.2" y="40.3">HO2</text>
<text x="254.3" y="40.3">GH_B</text>
<text x="211" y="45.3">L3</text>
<text x="211" y="42.8">L2</text>
<text x="223.8" y="42.8">LI2</text>
<text x="223.8" y="45.3">LI3</text>
<text x="241.4" y="45.3">LO2</text>
<text x="241.4" y="42.8">HS2</text>
<text x="254.3" y="45.3">GL_B</text>
<text x="254.3" y="42.8">SH_B</text>
<text x="202.6" y="53">VOLTAGE_2</text>
<text x="202.6" y="50.4">VOLTAGE_1</text>
<text x="223.8" y="50.4">SENS_1</text>
<text x="223.8" y="53">SENS_2</text>
<text x="241.2" y="50.4">HO3</text>
<text x="241.4" y="53">HS3</text>
<text x="254.3" y="53">SH_C</text>
<text x="254.3" y="50.4">GH_C</text>
<text x="202.6" y="55.5">VOLTAGE_3</text>
<text x="207.8" y="58">AN_IN</text>
<text x="223.8" y="55.5">SENS_3</text>
<text x="223.8" y="58">SENS_SUPPLY</text>
<text x="241.4" y="55.5">LO3</text>
<text x="254.3" y="55.5">GL_C</text>
<text x="160.3" y="64.4">CAN_RX</text>
<text x="160.3" y="61.8">CAN_TX</text>
<text x="209.7" y="60.6">PC9</text>
<text x="223.8" y="60.6">SENS_FILTER</text>
<text x="202.4" y="70.7">ADC_TEMP2</text>
<text x="203.4" y="68.2">ADC_TEMP</text>
<text x="254.3" y="68.2">TEMP</text>
<text x="254.3" y="70.7">TEMP2</text>
<text x="202.4" y="73.3">ADC_TEMP3</text>
<text x="202.5" y="75.8">CURRENT_1</text>
<text x="254.3" y="75.8">CURR_A</text>
<text x="254.3" y="73.3">TEMP3</text>
<text x="160.3" y="83.4">HALL_3</text>
<text x="200.8" y="83.4">CURR_FILTER</text>
<text x="202.5" y="78.4">CURRENT_2</text>
<text x="202.5" y="80.9">CURRENT_3</text>
<text x="254.3" y="78.4">CURR_B</text>
<text x="254.3" y="80.9">CURR_C</text>
<text x="254.3" y="83.4">CURR_FILTER</text>
<text x="160.3" y="88.5">HALL_1</text>
<text x="160.3" y="86">HALL_2</text>
<text x="160.3" y="91.1">TEMP_MOTOR</text>
<text x="160.3" y="101.2">ADC_15</text>
<text x="160.3" y="106.3">TX_SCL_MOSI</text>
<text x="160.3" y="103.8">MISO_ADC_EXT2</text>
<text x="160.3" y="108.8">RX_SDA_NSS</text>
<text x="160.3" y="111.4">SCK_ADC_EXT</text>
<text x="160.3" y="124.1">PC10_UART_TX</text>
<text x="160.3" y="131.7">SERVO</text>
<text x="160.3" y="126.6">PC11_UART_RX</text>
<text x="202.3" y="136.8">LED_GREEN</text>
<text x="204.9" y="133">LED_RED</text>
<text x="160.3" y="145.7">SWCLK</text>
<text x="160.3" y="153.3">NRST</text>
<text x="160.3" y="150.7">SWDIO</text>
<text x="160.3" y="158.4">PC12</text>
</g>
</svg>
